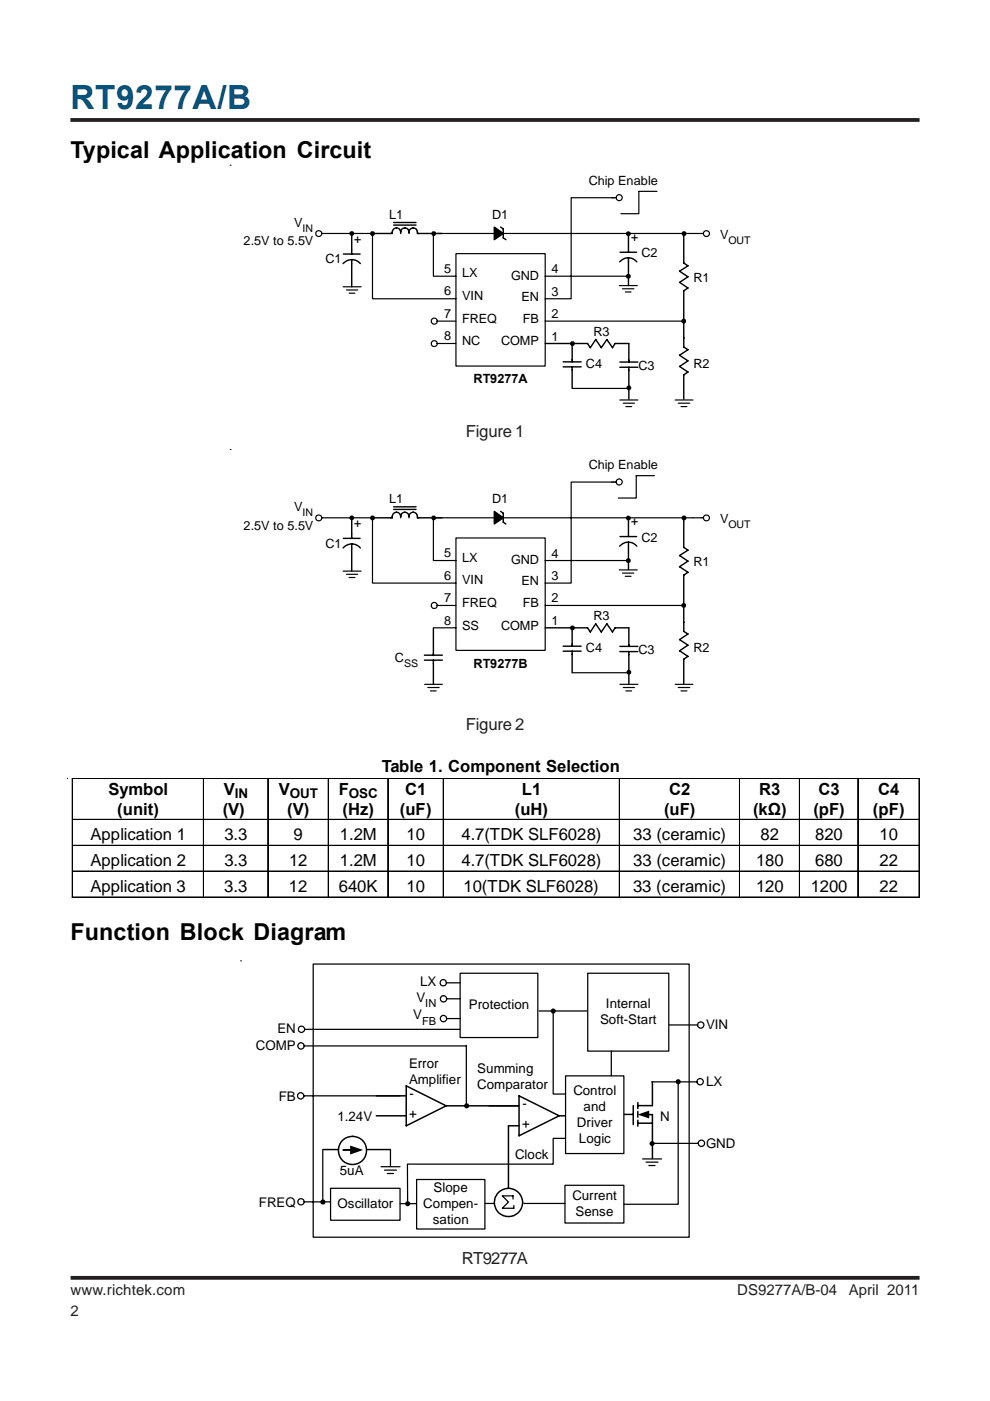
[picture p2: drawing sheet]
<svg xmlns="http://www.w3.org/2000/svg" width="210mm" height="297mm" viewBox="0 0 210 297" stroke-linecap="round" stroke-linejoin="round" font-family="sans-serif">
<path d="M14.9 25.4h180.1M15 270.9h180" fill="none" stroke="#231f20" stroke-width=".8" stroke-linecap="butt"/>
<g fill="#000">
<path d="M15.3 165h.2v.2h-.2zM15.3 173.7h.2v.2h-.2zM15.3 179.2h.2v.2h-.2zM43.1 165h.2v.2h-.2zM43.1 173.7h.2v.2h-.2zM43.1 179.2h.2v.2h-.2zM56.8 165h.1v.2h-.1zM56.8 173.7h.1v.2h-.1zM56.8 179.2h.1v.2h-.1zM69.6 165h.1v.2h-.1zM69.6 173.7h.1v.2h-.1zM69.6 179.2h.1v.2h-.1z"/>
<path d="M82.2 165h.2v.2h-.2zM82.2 173.7h.2v.2h-.2zM82.2 179.2h.2v.2h-.2zM94 165h.1v.2h-.1zM94 173.7h.1v.2h-.1zM94 179.2h.1v.2h-.1zM131.3 165h.2v.2h-.2zM131.3 173.7h.2v.2h-.2zM131.3 179.2h.2v.2h-.2zM156.8 165h.2v.2h-.2zM156.8 173.7h.2v.2h-.2zM156.8 179.2h.2v.2h-.2z"/>
<path d="M169.5 165h.2v.2h-.2zM169.5 173.7h.2v.2h-.2zM169.5 179.2h.2v.2h-.2zM181.8 165h.2v.2h-.2zM181.8 173.7h.2v.2h-.2zM181.8 179.2h.2v.2h-.2zM194.8 165h.2v.2h-.2zM194.8 173.7h.2v.2h-.2zM194.8 179.2h.2v.2h-.2zM15.3 184.7h.2v.1h-.2zM15.3 190.2h.2v.1h-.2zM43.1 184.7h.2v.1h-.2z"/>
<path d="M43.1 190.2h.2v.1h-.2zM56.8 184.7h.1v.1h-.1zM56.8 190.2h.1v.1h-.1zM69.6 184.7h.1v.1h-.1zM69.6 190.2h.1v.1h-.1zM82.2 184.7h.2v.1h-.2zM82.2 190.2h.2v.1h-.2zM94 184.7h.1v.1h-.1zM94 190.2h.1v.1h-.1zM131.3 184.7h.2v.1h-.2zM131.3 190.2h.2v.1h-.2zM156.8 184.7h.2v.1h-.2z"/>
<path d="M156.8 190.2h.2v.1h-.2zM169.5 184.7h.2v.1h-.2zM169.5 190.2h.2v.1h-.2zM181.8 184.7h.2v.1h-.2zM181.8 190.2h.2v.1h-.2zM194.8 184.7h.2v.1h-.2zM194.8 190.2h.2v.1h-.2z"/>
</g>
<g fill="none" stroke="#000" stroke-width=".21">
<path d="M48.8 35h.1M74.6 49.5v.4M79 49.5v.4M92 49.5v.4M133.2 49.5v.5M133.2 58.6v.3M145 49.5v.4M121.4 72.8v.4M145 68.1v.4M133.3 82.2v.4M14.2 165h.1M15.3 173.7h179.7"/>
<path d="M15.3 179.2h179.7M15.4 165.2v8.5M15.4 173.9v5.3M15.4 179.4v5.3M15.5 165.1h27.6M15.5 173.8h27.6M15.5 179.3h27.6M43.1 165v25.3M43.2 165.2v8.5M43.2 173.9v5.3M43.2 179.4v5.3M43.3 165.1h13.5"/>
<path d="M43.3 173.8h13.5M43.3 179.3h13.5M56.8 165v25.3M56.8 165.2v8.5M56.8 173.9v5.3M56.8 179.4v5.3M56.9 165.1h12.7M56.9 173.8h12.7M56.9 179.3h12.7M69.6 165v25.3M69.7 165.2v8.5M69.7 173.9v5.3"/>
<path d="M69.7 179.4v5.3M69.7 165.1h12.5M69.7 173.8h12.5M69.7 179.3h12.5M82.2 165v25.3M82.3 165.2v8.5M82.3 173.9v5.3M82.3 179.4v5.3M82.4 165.1h11.6M82.4 173.8h11.6M82.4 179.3h11.6M94 165v25.3"/>
<path d="M94 165.2v8.5M94 173.9v5.3M94 179.4v5.3M94.1 165.1h37.2M94.1 173.8h37.2M94.1 179.3h37.2M131.3 165v25.3M131.4 165.2v8.5M131.4 173.9v5.3M131.4 179.4v5.3M131.5 165.1h25.3M131.5 173.8h25.3"/>
<path d="M131.5 179.3h25.3M156.8 165v25.3M156.9 165.2v8.5M156.9 173.9v5.3M156.9 179.4v5.3M157 165.1h12.5M157 173.8h12.5M157 179.3h12.5M169.5 165v25.3M169.6 165.2v8.5M169.6 173.9v5.3M169.6 179.4v5.3"/>
<path d="M169.7 165.1h12.1M169.7 173.8h12.1M169.7 179.3h12.1M181.8 165v25.3M181.9 165.2v8.5M181.9 173.9v5.3M181.9 179.4v5.3M182 165.1h12.8M182 173.8h12.8M182 179.3h12.8M194.8 165v25.3M194.9 165.2v8.5"/>
<path d="M194.9 173.9v5.3M194.9 179.4v5.3M195 165h-179.7v25.3M15.3 184.7h179.7M15.3 190.2h179.7M15.4 184.8v5.4M15.5 184.8h27.6M15.5 190.3h27.6M43.2 184.8v5.4M43.3 184.8h13.5M43.3 190.3h13.5M56.8 184.8v5.4"/>
<path d="M56.9 184.8h12.7M56.9 190.3h12.7M69.7 184.8v5.4M69.7 184.8h12.5M69.7 190.3h12.5M82.3 184.8v5.4M82.4 184.8h11.6M82.4 190.3h11.6M94 184.8v5.4M94.1 184.8h37.2M94.1 190.3h37.2M131.4 184.8v5.4"/>
<path d="M131.5 184.8h25.3M131.5 190.3h25.3M156.9 184.8v5.4M157 184.8h12.5M157 190.3h12.5M169.6 184.8v5.4M169.7 184.8h12.1M169.7 190.3h12.1M181.9 184.8v5.4M182 184.8h12.8M182 190.3h12.8M194.9 184.8v5.4"/>
</g>
<g fill="none" stroke="#000" stroke-width=".25">
<path d="M68.2 49.5h10.8v13.8h17.7M91.9 49.5v9.1h4.8M92 49.5h12.8M96.7 53.8h18.9v23.8h-18.9zM106.7 49.5h42.4M115.6 58.6h17.6M129.7 41.9h1M130.2 41.9h-9.1v21.4h-5.5M139.3 40.6h-3.9v4.7h-3.8M72.8 60.8h3.8M73.5 61.5h2.3M74 62.2h1.3"/>
<path d="M92.7 68.1h4M92.7 72.8h4M115.6 68.1h29.4M131.3 60.6h3.8M132 61.2h2.4M132.6 61.9h1.2M121.4 82.4h11.9M131.4 84.8h3.8M132.1 85.5h2.4M132.7 86.2h1.2M143.2 84.8h3.7M143.8 85.5h2.4"/>
<path d="M144.4 86.2h1.3"/>
<circle cx="67.6" cy="49.5" r=".64"/>
<circle cx="131.3" cy="41.9" r=".63"/>
<circle cx="149.8" cy="49.5" r=".64"/>
<circle cx="92.1" cy="68.1" r=".63"/>
<circle cx="92.1" cy="72.8" r=".62"/>
</g>
<g fill="none" stroke="#000" stroke-width=".3">
<path d="M72.8 53.9h3.6M74.6 55l.8 .2 1 .7M74.6 55l-.8 .2-1 .7M74.6 49.6v4.3M74.6 55v5.8M83.5 47.7h4.7M83.5 47.2h4.7M84.9 49.2a.91 .91 0 0 0-1-.9 .91 .91 0 0 0-.7 1.2h-4.2M84.9 49.2a.89 .89 0 0 1 .9-.9 .89 .89 0 0 1 .9 .9M84.9 49.2v.3M86.7 49.2a.91 .91 0 0 1 1.1-.9 .91 .91 0 0 1 .7 1.2h5.2M86.7 49.2v.3"/>
<path d="M104.8 48.1l1.9 1.4-1.9 1.3zM106.2 48.1l.5 .4v1.9l.6 .4M131.5 53.5h3.5M133.2 54.7l.8 .1 1 .7M133.2 54.7l-.8 .1-1 .7M133.2 49.6v3.9M133.2 54.7v5.8M145 49.4v6.4l.9 .6-1.8 1.1 1.8 1.2-1.8 1.2 1.8 1.2-.9 .6v11.9l.9 .5-1.8 1.2 1.8 1.2-1.8 1.2 1.8 1.2-.9 .6v5.1M115.6 72.8h9l.6 .9 1.1-1.7 1.2 1.7 1.2-1.7 1.2 1.7 .5-.9h2.9v4M119.4 77.8h3.8M119.4 76.7h3.8M121.3 72.8v3.9"/>
<path d="M121.3 77.8v4.6M131.4 77.9h3.8M131.4 76.8h3.8M133.3 77.9v6.7"/>
</g>
<g fill="#000">
<path d="M104.8 48.1l1.9 1.4-1.9 1.3z"/>
<path d="M132.8 49.2a.55 .55 0 0 1 .9 .1v.5a.53 .53 0 0 1-.7 .2 .53 .53 0 0 1-.2-.8z" fill-rule="evenodd"/>
<path d="M144.6 67.7a.53 .53 0 0 1 .8 .1 .53 .53 0 0 1-.2 .8 .53 .53 0 0 1-.7-.3z" fill-rule="evenodd"/>
<circle cx="74.6" cy="49.5" r=".51"/>
<circle cx="79" cy="49.5" r=".53"/>
<circle cx="92" cy="49.5" r=".5"/>
<circle cx="133.2" cy="58.6" r=".51"/>
<circle cx="145" cy="49.5" r=".5"/>
<circle cx="121.4" cy="72.9" r=".5"/>
<circle cx="133.4" cy="82.3" r=".52"/>
</g>
<path d="M96.7 114.1h18.9v23.8h-18.9z" fill="#fff"/>
<g fill="none" stroke="#000" stroke-width=".25">
<path d="M68.2 109.8h10.8v13.8h17.7M91.9 109.8v9h4.8M92 109.8h12.8M96.7 114.1h18.9v23.8h-18.9zM106.7 109.8h42.4M115.6 118.8h17.6M129.7 102.2h1M130.2 102.2h-9.1v21.4h-5.5M138.8 100.9h-3.9v4.7h-3.8M72.8 121.1h3.8M73.5 121.8h2.3M74 122.4h1.3"/>
<path d="M91.9 133.1h4.8M92.7 128.4h4M115.6 128.4h29.4M131.3 120.8h3.8M132 121.5h2.4M132.6 122.2h1.2M90 145.1h3.8M90.7 145.8h2.4M91.3 146.5h1.2M121.4 142.6h11.9M131.4 145.1h3.8M132.1 145.8h2.4"/>
<path d="M132.7 146.5h1.2M143.2 145.1h3.7M143.8 145.8h2.4M144.4 146.5h1.3"/>
<circle cx="67.6" cy="109.8" r=".64"/>
<circle cx="131.3" cy="102.2" r=".63"/>
<circle cx="149.8" cy="109.8" r=".64"/>
<circle cx="92.1" cy="128.4" r=".63"/>
</g>
<g fill="none" stroke="#000" stroke-width=".3">
<path d="M72.8 114.1h3.6M74.6 115.3l.8 .2 1 .7M74.6 115.3l-.8 .2-1 .7M74.6 109.9v4.2M74.6 115.3v5.8M83.5 108h4.7M83.5 107.5h4.7M84.9 109.5a.91 .91 0 0 0-1-.9 .91 .91 0 0 0-.7 1.2h-4.2M84.9 109.5a.89 .89 0 0 1 .9-.9 .89 .89 0 0 1 .9 .9M84.9 109.5v.3M86.7 109.5a.91 .91 0 0 1 1.1-.9 .91 .91 0 0 1 .7 1.2h5.2M86.7 109.5v.3"/>
<path d="M104.8 108.4l1.9 1.4-1.9 1.3zM106.2 108.4l.5 .4v1.9l.6 .4M131.5 113.8h3.5M133.2 114.9l.8 .2 1 .7M133.2 114.9l-.8 .2-1 .7M133.2 109.9v3.9M133.2 114.9v5.8M145 109.7v6.3l.9 .6-1.8 1.2 1.8 1.2-1.8 1.2 1.8 1.1-.9 .6v12l.9 .5-1.8 1.2 1.8 1.2-1.8 1.2 1.8 1.2-.9 .6v5.1M90 140h3.8M90 138.9h3.8M91.9 133.2v5.7M91.9 140v5"/>
<path d="M115.6 133.1h9l.6 .9 1.1-1.7 1.2 1.7 1.2-1.7 1.2 1.7 .5-.9h2.9v3.9M119.4 138.1h3.8M119.4 137h3.8M121.3 133.1v3.9M121.3 138.1v4.5M131.4 138.1h3.8M131.4 137h3.8M133.3 138.1v6.8"/>
</g>
<g fill="#000">
<path d="M104.8 108.4l1.9 1.4-1.9 1.3z"/>
<path d="M132.8 109.5a.55 .55 0 0 1 .9 .1v.4a.53 .53 0 0 1-.7 .3 .53 .53 0 0 1-.2-.8z" fill-rule="evenodd"/>
<path d="M144.6 128a.53 .53 0 0 1 .8 .1 .53 .53 0 0 1-.2 .7 .53 .53 0 0 1-.7-.2z" fill-rule="evenodd"/>
<circle cx="74.6" cy="109.8" r=".51"/>
<circle cx="79" cy="109.8" r=".53"/>
<circle cx="92" cy="109.8" r=".49"/>
<circle cx="133.2" cy="118.8" r=".51"/>
<circle cx="145" cy="109.8" r=".51"/>
<circle cx="121.4" cy="133.2" r=".5"/>
<circle cx="133.4" cy="142.5" r=".52"/>
</g>
<path d="M48.8 95.3h.1M74.6 109.8v.4M79 109.8v.4M92 109.8v.4M133.2 109.8v.5M133.2 118.8v.4M145 109.8v.4M121.4 133.1v.4M145 128.4v.3M133.3 142.5v.4" fill="none" stroke="#000" stroke-width=".21"/>
<path d="M79.8 236.6h6.3M79.8 232.3h6.3M86.1 230.2l8.5 4.3-8.5 4.2zM94.6 234.5h15.4M107.8 238.7h2.2M110 232.3l8.6 4.3-8.6 4.2zM118.6 236.6h2.2" fill="none" stroke="#000" stroke-width=".32"/>
<path d="M119.9 228.1h12.4v16.5h-12.4z" fill="#fff"/>
<path d="M119.9 228.1h12.4v16.5h-12.4z" fill="none" stroke="#000" stroke-width=".26"/>
<path d="M119.8 251.3h12.5v8h-12.5z" fill="#fff"/>
<path d="M119.8 251.3h12.5v8h-12.5z" fill="none" stroke="#000" stroke-width=".26"/>
<path d="M88.3 250.1h14.5v10.5h-14.5z" fill="#fff"/>
<path d="M88.3 250.1h14.5v10.5h-14.5z" fill="none" stroke="#000" stroke-width=".26"/>
<path d="M70.1 251.9h14.7v6.8h-14.7z" fill="#fff"/>
<g fill="none" stroke="#000" stroke-width=".26">
<path d="M64.6 218.2h32.9M66.4 204.4h79.7v57.9h-79.7zM117.3 214.3v17.7h2.5M141.8 217.3h6.1M64.4 232.3h20.4M64.5 221.8h34.4v12.7M138.2 229.4h9.6M143.8 229.4v25.9h-11.5M64.5 254.8h5.6M70.1 251.9h14.7v6.8h-14.7zM84.8 255.2h3.4M86.4 246.8v8.4"/>
<path d="M86.5 246.8h30.7M102.8 255.2h2M111.1 255.2h8.7M119.8 241.4h-2.5v5.4M136.3 245.7h4M137 246.4h2.5M137.6 247.1h1.3M138.2 242.4h9.8"/>
<circle cx="63.9" cy="218.2" r=".66"/>
<circle cx="148.6" cy="217.3" r=".66"/>
<circle cx="63.8" cy="232.3" r=".66"/>
<circle cx="63.8" cy="221.8" r=".67"/>
<circle cx="148.4" cy="229.3" r=".68"/>
<circle cx="63.8" cy="254.8" r=".68"/>
<circle cx="148.7" cy="242.4" r=".68"/>
</g>
<path d="M117.3 214.3v.5M98.9 234.5v.4M143.8 229.4v.4M68.2 254.6l.3 .3M86.4 255.2v.4M138.2 242.5v.4" fill="none" stroke="#000" stroke-width=".21"/>
<g fill="#000">
<path d="M135.2 236.3l2.5-.8v1.6z"/>
<circle cx="117.3" cy="214.3" r=".55"/>
<circle cx="99" cy="234.5" r=".55"/>
<circle cx="143.8" cy="229.3" r=".56"/>
<circle cx="68.4" cy="254.9" r=".55"/>
<circle cx="86.4" cy="255.2" r=".53"/>
<circle cx="138.3" cy="242.5" r=".54"/>
</g>
<path d="M132.4 236.3h1.9M134.3 234.4v4M135.2 233.8v1.2M135.2 235.6v1.3M135.2 237.5v1.3M135.2 238.1h3.1M137.4 236.3h.8M138.3 229.4v5h-3.1M138.3 236.3v9.3" fill="none" stroke="#000" stroke-width=".32"/>
<path d="M97.6 206.3h16.4v13.7h-16.4z" fill="#fff"/>
<path d="M97.6 206.3h16.4v13.7h-16.4zM114.3 214.3h10.3M68.4 243.7v11.1M80.8 247.4h4M81.5 248.1h2.6M82.1 248.8h1.3M82.8 243.8v3.5M108.8 254.2v-.7h-2.3l1.3 1.4-1.3 1.3h2.4v-.6" fill="none" stroke="#000" stroke-width=".26"/>
<g fill="none" stroke="#000" stroke-width=".32">
<path d="M107.8 238.7v13.2M68.6 243.7h3.1M77.9 243.7h4.9"/>
<circle cx="74.7" cy="243.9" r="2.99"/>
<circle cx="107.8" cy="254.9" r="3"/>
</g>
<path d="M72.8 243.8h1.6" fill="none" stroke="#000" stroke-width=".42"/>
<path d="M74.2 242.9l2.8 .9-2.8 1z" fill="#000"/>
<path d="M124.6 206.3h17.2v16.6h-17.2z" fill="#fff"/>
<g fill="none" stroke="#000" stroke-width=".26">
<path d="M94.6 208.4h3M94.7 211.8h2.9M94.7 216h2.9M124.6 206.3h17.2v16.6h-17.2zM129.6 222.9v5.2"/>
<circle cx="94" cy="208.4" r=".67"/>
<circle cx="94" cy="216" r=".67"/>
<circle cx="94" cy="211.8" r=".65"/>
</g>
<path d="M51 203.7h.1" fill="none" stroke="#000" stroke-width=".21"/>
<text font-size="7.1" fill="#00547d" x="14.9" y="23.2">RT9277A/B</text>
<g font-size="4.9">
<text x="14.9" y="33.5">Typical Application Circuit</text>
<text x="14.9" y="199.2">Function Block Diagram</text>
</g>
<g font-size="3.5" fill="#231f20">
<text x="98.7" y="92.6">Figure 1</text>
<text x="98.7" y="154.8">Figure 2</text>
<text x="97.9" y="268">RT9277A</text>
</g>
<g font-size="3.5">
<text x="80.9" y="163.6">Table 1. Component Selection</text>
<text x="23" y="168.6">Symbol</text>
<text x="24.9" y="172.9">(unit)</text>
<text x="47.2" y="172.9">(V)</text>
<text x="47.4" y="168.6">V</text>
<text x="59.1" y="168.6">V</text>
<text x="60.9" y="172.9">(V)</text>
<text x="71.8" y="168.6">F</text>
<text x="72.6" y="172.9">(Hz)</text>
<text x="84.8" y="172.9">(uF)</text>
<text x="85.9" y="168.6">C1</text>
<text x="109.2" y="172.9">(uH)</text>
<text x="110.6" y="168.6">L1</text>
<text x="140.8" y="172.9">(uF)</text>
<text x="141.9" y="168.6">C2</text>
<text x="159.7" y="172.9">(kΩ)</text>
<text x="161" y="168.6">R3</text>
<text x="172.4" y="172.9">(pF)</text>
<text x="173.5" y="168.6">C3</text>
<text x="185.1" y="172.9">(pF)</text>
<text x="186.2" y="168.6">C4</text>
<text x="19.2" y="178.2">Application 1</text>
<text x="47.6" y="178.2">3.3</text>
<text x="62.3" y="178.2">9</text>
<text x="72.1" y="178.2">1.2M</text>
<text x="86.2" y="178.2">10</text>
<text x="97.9" y="178.2">4.7(TDK SLF6028)</text>
<text x="134.3" y="178.2">33 (ceramic)</text>
<text x="161.3" y="178.2">82</text>
<text x="172.9" y="178.2">820</text>
<text x="186.4" y="178.2">10</text>
<text x="19.2" y="183.6">Application 2</text>
<text x="47.6" y="183.6">3.3</text>
<text x="61.3" y="183.6">12</text>
<text x="72.1" y="183.6">1.2M</text>
<text x="86.2" y="183.6">10</text>
<text x="97.8" y="183.6">4.7(TDK SLF6028)</text>
<text x="134.3" y="183.6">33 (ceramic)</text>
<text x="160.3" y="183.6">180</text>
<text x="172.9" y="183.6">680</text>
<text x="186.4" y="183.6">22</text>
<text x="19.2" y="189.1">Application 3</text>
<text x="47.5" y="189.1">3.3</text>
<text x="61.3" y="189.1">12</text>
<text x="71.8" y="189.1">640K</text>
<text x="86.2" y="189.1">10</text>
<text x="98.3" y="189.1">10(TDK SLF6028)</text>
<text x="134.2" y="189.1">33 (ceramic)</text>
<text x="160.3" y="189.1">120</text>
<text x="171.9" y="189.1">1200</text>
<text x="186.5" y="189.1">22</text>
</g>
<g font-size="3.2" fill="#231f20">
<text x="14.9" y="274.5">www.richtek.com</text>
<text x="156.3" y="274.5">DS9277A/B-04</text>
<text x="180" y="274.5">April 2011</text>
<text x="14.9" y="279">2</text>
</g>
<g font-size="2.9">
<text x="49.8" y="169.2">IN</text>
<text x="61.5" y="169.2">OUT</text>
<text x="74" y="169.2">OSC</text>
</g>
<g font-size="2.8">
<text x="89.1" y="209">LX</text>
<text x="88.3" y="212.4">V</text>
<text x="99.4" y="214">Protection</text>
<text x="128.5" y="213.8">Internal</text>
<text x="58.8" y="219">EN</text>
<text x="87.6" y="216.1">V</text>
<text x="127.2" y="217.1">Soft-Start</text>
<text x="149.7" y="218.2">VIN</text>
<text x="54.3" y="222.7">COMP</text>
<text x="86.7" y="226.4">Error</text>
<text x="101.2" y="227.5">Summing</text>
<text x="59.1" y="233.4">FB</text>
<text x="86.7" y="229.8">Amplifier</text>
<text x="86.9" y="232.9">-</text>
<text x="101.2" y="230.9">Comparator</text>
<text x="121.6" y="232.1">Control</text>
<text x="149.7" y="230.2">LX</text>
<text x="71.5" y="237.7">1.24V</text>
<text x="86.8" y="237.1">+</text>
<text x="110.7" y="239.2">+</text>
<text x="110.8" y="235">-</text>
<text x="122.3" y="238.9">Driver</text>
<text x="123.7" y="235.5">and</text>
<text x="140" y="237.6">N</text>
<text x="109.2" y="245.7">Clock</text>
<text x="122.7" y="242.2">Logic</text>
<text x="149.7" y="243.4">GND</text>
<text x="72.1" y="249.1">5uA</text>
<text x="54.9" y="255.9">FREQ</text>
<text x="71.6" y="256.2">Oscillator</text>
<text x="89.7" y="256.2">Compen-</text>
<text x="91.9" y="252.8">Slope</text>
<text x="121.4" y="254.5">Current</text>
<text x="122" y="257.8">Sense</text>
<text x="91.8" y="259.5">sation</text>
</g>
<g font-size="2.7">
<text x="124.8" y="39.3">Chip Enable</text>
<text x="82.5" y="46.5">L1</text>
<text x="104.3" y="46.5">D1</text>
<text x="51.6" y="52">2.5V to 5.5V</text>
<text x="62.4" y="48.1">V</text>
<text x="75.1" y="50" transform="rotate(90 75.1 50)">+</text>
<text x="133.8" y="49.6" transform="rotate(90 133.8 49.6)">+</text>
<text x="152.7" y="50.6">V</text>
<text x="69" y="55.9">C1</text>
<text x="94.2" y="57.9">5</text>
<text x="98" y="58.8">LX</text>
<text x="108.4" y="59.3">GND</text>
<text x="116.9" y="58">4</text>
<text x="136" y="54.5">C2</text>
<text x="147" y="59.7">R1</text>
<text x="94.2" y="62.6">6</text>
<text x="98" y="63.6">VIN</text>
<text x="110.6" y="63.7">EN</text>
<text x="116.9" y="62.8">3</text>
<text x="94.2" y="67.4">7</text>
<text x="98" y="68.5">FREQ</text>
<text x="110.9" y="68.5">FB</text>
<text x="116.9" y="67.5">2</text>
<text x="125.8" y="71.2">R3</text>
<text x="94.2" y="72.1">8</text>
<text x="98" y="73.3">NC</text>
<text x="106.2" y="73.3">COMP</text>
<text x="116.9" y="72.3">1</text>
<text x="124.2" y="78">C4</text>
<text x="147" y="78">R2</text>
<text x="100.4" y="81.3">RT9277A</text>
<text x="135.4" y="78.4">C3</text>
<text x="124.8" y="99.5">Chip Enable</text>
<text x="82.5" y="106.7">L1</text>
<text x="104.3" y="106.7">D1</text>
<text x="51.6" y="112.3">2.5V to 5.5V</text>
<text x="62.4" y="108.3">V</text>
<text x="75.1" y="110.3" transform="rotate(90 75.1 110.3)">+</text>
<text x="133.8" y="109.9" transform="rotate(90 133.8 109.9)">+</text>
<text x="152.7" y="110.9">V</text>
<text x="69" y="116.1">C1</text>
<text x="94.2" y="118.2">5</text>
<text x="98" y="119.1">LX</text>
<text x="108.4" y="119.6">GND</text>
<text x="116.9" y="118.3">4</text>
<text x="136" y="114.8">C2</text>
<text x="94.2" y="122.9">6</text>
<text x="98" y="123.9">VIN</text>
<text x="110.6" y="124">EN</text>
<text x="116.9" y="123.1">3</text>
<text x="147" y="120">R1</text>
<text x="94.2" y="127.6">7</text>
<text x="98" y="128.8">FREQ</text>
<text x="110.9" y="128.8">FB</text>
<text x="116.9" y="127.7">2</text>
<text x="125.8" y="131.5">R3</text>
<text x="94.2" y="132.4">8</text>
<text x="98" y="133.5">SS</text>
<text x="106.2" y="133.5">COMP</text>
<text x="116.9" y="132.6">1</text>
<text x="83.7" y="140.4">C</text>
<text x="100.4" y="141.6">RT9277B</text>
<text x="124.2" y="138.3">C4</text>
<text x="135.4" y="138.7">C3</text>
<text x="147" y="138.3">R2</text>
</g>
<g font-size="2.3">
<text x="90.2" y="213.6">IN</text>
<text x="89.5" y="217.3">FB</text>
</g>
<g font-size="2.2">
<text x="64.2" y="49.2">IN</text>
<text x="154.5" y="51.7">OUT</text>
<text x="64.2" y="109.5">IN</text>
<text x="154.5" y="112">OUT</text>
<text x="85.7" y="141.5">SS</text>
</g>
</svg>
